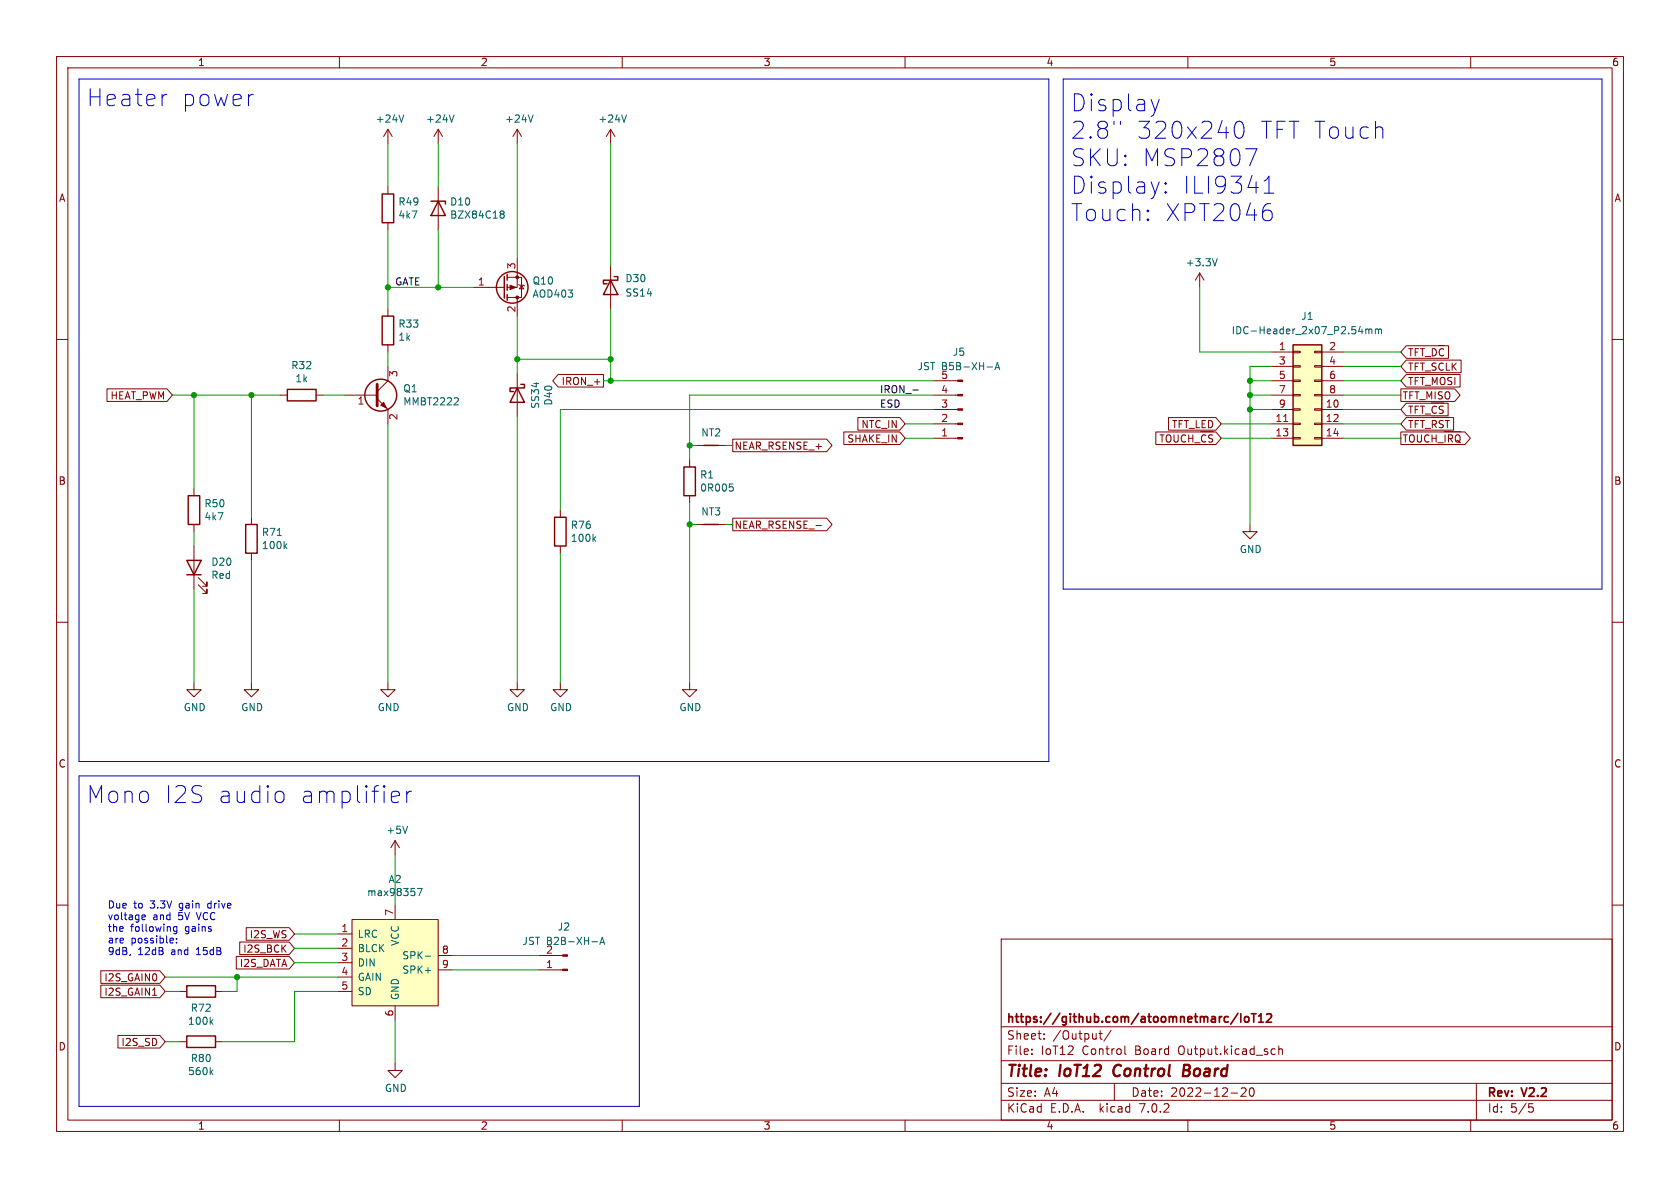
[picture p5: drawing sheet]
<svg xmlns="http://www.w3.org/2000/svg" width="297mm" height="210mm" viewBox="0 0 297 210" stroke-linecap="round" stroke-linejoin="round" font-family="sans-serif">
<g fill="none" stroke="#840000" stroke-width=".18">
<path d="M10 10h277v190h-277zM12 12h273v186h-273zM60 10v2M110 10v2M160 10v2M210 10v2M260 10v2M68.6 22.9v2.5M68.6 33v1.3M68.6 39.4v1.2M68.6 22.9l-.8 1.2M68.6 22.9l.7 1.2"/>
<path d="M77.5 22.9v2.5M77.5 33v7.6M77.5 22.9l-.8 1.2M77.5 22.9l.7 1.2M91.4 22.9v2.5M91.4 22.9l-.7 1.2M91.4 22.9l.8 1.2M107.9 22.9v2.5M107.9 22.9l-.7 1.2M107.9 22.9l.8 1.2M10 60h2M68.6 54.6v1.3"/>
<path d="M83.8 50.8h5.4M89.7 49h2.5v3.6h-2.5M91.4 45.7v5.1h-1.7M91.4 52.6v3.3M91.7 50.3l.1 .1h.8l.1 .1M92.2 50.4l.4 .7h-.8zM107.9 47v7.6M212.1 48.3l-.8 1.2M212.1 48.3v2.5M212.1 48.3l.8 1.2M285 60h2M18.9 68.7h10.6l1 1.2-1 1.1h-10.6z"/>
<path d="M49.5 69.9h1.3M55.9 69.9h1.2M61 69.9h5.7M66.7 70.5l1.9 1.9v2.5M68.6 61v1.2M68.6 64.8v2.5l-1.9 1.9M91.4 66v7.7M98.7 66.2h8v2.2h-8l-1-1.1zM123.2 78.7h5.1M129.5 77.6h16.6l1 1.1-1 1.2h-16.6zM149.2 76.4h9.9l.9 1.1-.9 1.1h-9.9zM151.7 73.8h7.4l.9 1.1-.9 1.1h-7.4z"/>
<path d="M165.1 69.9h4.2M165.1 67.3h4.2M165.1 72.4h4.2M165.1 74.9h4.2M165.1 77.5h4.2M204.3 76.4h10.6l1 1.1-1 1.1h-10.6zM205.1 76.9h.7M205.4 76.9v1.2M206.2 77.3a.42 .42 0 0 1 .4-.4 .42 .42 0 0 1 .4 .4M206.6 73.8h8.3l1 1.1-1 1.1h-8.3zM207.6 76.9v1M208.3 76.9v1"/>
<path d="M209.6 77l-.4-.1-.3 .3M210.2 76.9v1.2M210.9 76.9v1.2M213.2 77l-.4-.1-.3 .3M214.4 76.9h-.5l-.2 .2M224.8 69.9h3.8M224.8 67.3h3.8M224.8 72.4h3.8M224.8 74.9h3.8M224.8 77.5h3.8M224.8 62.2h3.8M224.8 64.8h3.8"/>
<path d="M228.6 77.3h1.3v.3h-1.3zM228.6 74.8h1.3v.3h-1.3zM228.6 72.3h1.3v.2h-1.3zM228.6 69.7h1.3v.3h-1.3zM228.6 67.2h1.3v.2h-1.3zM228.6 64.6h1.3v.3h-1.3zM228.6 62.1h1.3v.3h-1.3zM232.4 77.3h1.3v.3h-1.3zM232.4 74.8h1.3v.3h-1.3zM232.4 72.3h1.3v.2h-1.3zM232.4 69.7h1.3v.3h-1.3zM232.4 67.2h1.3v.2h-1.3z"/>
<path d="M232.4 64.6h1.3v.3h-1.3zM232.4 62.1h1.3v.3h-1.3zM233.7 69.9h3.8M233.7 67.3h3.8M233.7 72.4h3.8M233.7 74.9h3.8M233.7 77.5h3.8M233.7 62.2h3.8M233.7 64.8h3.8M247.6 68.7h9.6l.9 1.2-.9 1.1h-9.6zM247.6 76.4h11.4l.9 1.1-.9 1.1h-11.4zM248.1 76.9h.7"/>
<path d="M248.5 76.9v1.2M248.6 66.2h9.5v2.2h-9.5l-1-1.1zM248.6 71.3h7.4v2.2h-7.4l-1-1.1zM248.6 61.1h7.5v2.2h-7.5l-1-1.1zM248.6 73.8h8.4v2.2h-8.4l-1-1.1zM248.6 63.7h9.7v2.2h-9.7l-1-1.1zM249 71.8h.8M249 61.6h.8M249.4 61.6v1.3M249.4 71.8v1.3M249.4 74.3v1.3M250.2 74.3v1.3"/>
<path d="M250.6 76.9v1M250.8 71.8h-.6v1.3M250.8 61.6h-.6v1.3M251.1 71.8h.7M251.1 61.6h.7M251.3 76.9v1M251.5 61.6v1.3M251.5 71.8v1.3M251.5 74.3v1.3M253 73.8h3.2M253.2 76.9v1.2M253.2 74.3v1.3"/>
<path d="M253.9 61.9l-.2-.2-.5-.1v1.3M253.9 76.9v1.2M253.9 71.9l-.3-.1-.4 .3M254.3 61.1h1M255.1 71.9l-.4-.1-.3 .2M255.2 61.8l-.4-.2-.3 .3M255.3 76.3h2.9M255.5 76.9v1.2M255.9 74.3v1.3M256.1 76.9v1.2M34.3 86.4v1.2M34.3 92.7v1.3"/>
<path d="M34.3 96.5v7.6M44.4 91.4v1.3M44.4 97.8v1.3M99.1 90.2v1.2M99.1 96.5v1.3M121.9 81.3v1.3M121.9 87.6v1.3M123.2 92.7h5.1M129.5 91.6h16.6l1 1.1-1 1.1h-16.6zM144.3 92.9h.9M221 92.7v1.3h1.2l-1.2 1.3-1.3-1.3h1.3M10 110h2"/>
<path d="M35.1 103.4l1.5 1.5v-.8v.8h-.8M35.1 102.1l1.5 1.5v-.7v.7h-.8M285 110h2M34.3 120.7v1.2h1.3l-1.3 1.3-1.3-1.3h1.3M44.4 120.7v1.2h1.3l-1.3 1.3-1.2-1.3h1.2M68.6 120.7v1.2h1.2l-1.2 1.3-1.3-1.3h1.3M91.4 120.7v1.2h1.3l-1.3 1.3-1.2-1.3h1.2M99.1 120.7v1.2h1.2l-1.2 1.3-1.3-1.3h1.3M121.9 120.7v1.2h1.3l-1.3 1.3-1.3-1.3h1.3M10 160h2M69.8 148.6l-.7 1.3M69.8 148.6v2.5"/>
<path d="M69.8 148.6l.8 1.3M285 160h2M17.8 171.6h10.5l.9 1.1-.9 1.1h-10.5zM17.8 174.1h10.5l.9 1.2-.9 1.1h-10.5zM27 175.9h.7M31.7 175.3h1.3M38.1 175.3h1.3M41.8 169.1h9.3l1 1.1-1 1.1h-9.3zM42.4 166.5h8.7l1 1.1-1 1.2h-8.7zM43.5 164h7.6l1 1.1-1 1.1h-7.6zM59.7 165.1h2.5M59.7 167.6h2.5"/>
<path d="M59.7 170.2h2.5M59.7 172.7h2.5M59.7 175.3h2.5M62.2 162.6h15.3v15.2h-15.3zM69.8 160v2.6M69.8 177.8v2.5M77.5 168.9h2.5M77.5 171.5h2.5M95.2 168.9h4.3M95.2 171.5h4.3M177 166h108v32h-108zM20.8 183h7.5l.9 1.2-.9 1.1h-7.5z"/>
<path d="M31.7 184.2h1.3M38.1 184.2h1.3M60 198v2M69.8 188v1.2h1.3l-1.3 1.3-1.2-1.3h1.2M110 198v2M160 198v2M177 194.5h108M177 191.5h108M177 187.5h108M177 181.5h108M182.4 186.3v.1M182.4 185.5v.1"/>
<path d="M184.6 183.6v.1M184.6 182.8v.1M194.3 182.7h.6M194.5 182.2v1.3l.4 .2M196.4 182.1l-1.3 2M197 191.5v3M198.9 184.9v1.3l.2 .2M210 198v2M217.6 193.2h1.2M219.4 192.4l.6-.1 .2 .1 .1 .3-.9 1.1h.9M221 192.4l.2-.1a.81 .81 0 0 1 .6 .6 .81 .81 0 0 1-.3 .8l-.1 .1a.81 .81 0 0 1-.4-1.4zM225 185.4l.4 .1"/>
<path d="M225.4 186.3l-.4 .1M226.1 185.5l.2-.1 .3 .1 .1 .9M226.1 184.9v1.5M260 198v2M261 191.5v6.5M270.3 195.1h.7M270.4 195.7h.4l.3 .3-.2 .5-.5 .1"/>
</g>
<path d="M197 188.7l-.2 .7 .1 .4M209.2 189.2h.7M210 188.2h-.6l-.3 2h.8" fill="none" stroke="#840000" stroke-width=".4"/>
<path d="M218.9 179.1l-1.3 2M219.4 179.2v1.5M220.1 179.8l.2-.1 .4 .1 .1 .6-.2 .2-.3 .1-.2-.1zM221.2 179.2h.9M221.6 179.2v1.5M222.5 179.6l.4-.4v1.5M223.9 179.3l.6-.1 .2 .1 .1 .3-.9 1.1h.9M222.5 180.7h.9" fill="none" stroke="#840000" stroke-width=".3"/>
<g fill="none" stroke="#840000" stroke-width=".25">
<path d="M67.6 34.3h2v5.1h-2zM76.2 35.6h2.5v.5M77.5 35.6l1.2 2.5h-2.5zM67.6 55.9h2v5.1h-2zM89.2 48.9v3.8M89.7 48.5v1M89.7 50.3v1M89.7 52.1v1M107.9 49.5l1.3 2.6h-2.5zM108.6 48.9h.6v.6h-2.5v.7h.6M50.8 68.8h5.1v2.1h-5.1zM91.4 68.6l1.3 2.5h-2.5z"/>
<path d="M92.1 67.9h.6v.7h-2.5v.6h.6M124.5 78.7h2.5M228.6 61h5.1v17.7h-5.1zM33 99.1h2.6l-1.3 2.5zM33.3 87.6h2v5.1h-2zM43.4 92.7h2.1v5.1h-2.1zM98 91.4h2.1v5.1h-2.1zM120.9 82.6h2v5h-2zM124.5 92.7h2.5M33 101.6h2.6M33 174.2h5.1v2.1h-5.1zM33 183.1h5.1v2.1h-5.1z"/>
<circle cx="90.6" cy="50.8" r="2.79"/>
<circle cx="67.3" cy="69.8" r="2.82"/>
</g>
<g fill="#840000" stroke="#840000" stroke-width=".18">
<path d="M90.2 50.4l1 .4-1 .4z"/>
<path d="M67.3 71.6l.5-.5 .5 1z"/>
<path d="M169.3 67.2h.9v.2h-.9z"/>
<path d="M169.3 69.7h.9v.3h-.9z"/>
<path d="M169.3 72.3h.9v.2h-.9z"/>
<path d="M169.3 74.8h.9v.3h-.9z"/>
<path d="M169.3 77.3h.9v.3h-.9z"/>
<path d="M99.5 168.8h.8v.2h-.8z"/>
<path d="M99.5 171.3h.8v.3h-.8z"/>
<circle cx="91.4" cy="49" r=".25"/>
<circle cx="91.4" cy="52.6" r=".25"/>
</g>
<g fill="none" stroke="#006464" stroke-width=".18">
<path d="M71.4 20.3l-.4 1.3M80.3 20.3l-.5 1.3M88.6 37.3h.3l.2 .2-.2 .3M88.6 37.8h.3M88.9 37.8l.2 .3v.2l-.2 .3h-.3M94.2 20.3l-.4 1.3M110.8 20.3l-.5 1.3M215.2 45.7l-.4 1.3M241.5 58.2v.8M241.5 58.3l.3-.1 .2 .1M242 58.3l.2-.1h.3v.8M242 58.3v.7"/>
<path d="M243.1 58.3l.4-.1 .2 .1M243.1 58.2v.8M243.7 58.3l.2-.1h.3v.8M243.7 58.3v.7M80.8 70.3l.2 .3v.3l-.8 .7h.8M174.5 64.9h1M175.9 65.4l.4-1.3 .4 1.3M176 65h.6M50.4 96.5l.3 .5M50.7 96.1l-.5 .5M105 95.2l.3 .5M105.3 94.9l-.5 .4"/>
<path d="M129 85.6h.6M129.4 86l.2 .3v.3l-.2 .2M72 146.1l-.4 1.2M73.8 157.1h.8l-.5 1.2M75.2 169h1M75.2 171.6h1M104.7 166.5h.9M106 167l.5-1.3 .4 1.3M106.2 166.6h.6M37.3 180.6l.3 .5M37.3 189.5l.3 .5M37.6 180.2l-.4 .5"/>
<path d="M37.6 189.1l-.4 .5"/>
</g>
<g fill="#ffffc2" stroke="#ffffc2" stroke-width=".18">
<path d="M62.2 162.6h15.3v15.2h-15.3z"/>
<path d="M228.6 61h5.1v17.7h-5.1z"/>
</g>
<path d="M66.7 67.9v3.9" fill="none" stroke="#840000" stroke-width=".51"/>
<path d="M226.9 74.5h.8" fill="none" stroke="#a90000" stroke-width=".18"/>
<path d="M161.4 69h.9" fill="none" stroke="#0f0f0f" stroke-width=".18"/>
<g fill="none" stroke="#0000c2" stroke-width=".18">
<path d="M14 14h171.4v120.6h-171.4zM29.5 16.7l-.6 .1M44.5 16.7h.3M188 14h95.2v90.1h-95.2zM204.9 17.6l-.7 2M206.1 33.9l.1 .1-.1 .1M206.1 33.9l-.2 .1 .2 .1M206.1 32.3v.3M206.1 33.9v.2M206.1 32.3l.1 .1-.1 .2M206.1 32.3l-.2 .1 .2 .2M218.6 21.6a.71 .71 0 0 1 1.2 .4 1.76 1.76 0 0 1-.6 2.4 .76 .76 0 0 1-.9-.5 2.33 2.33 0 0 1 .3-2.3z"/>
<path d="M220.2 26.3h2l-1.3 3M223.5 34.1h1.7M223.5 32l.3-.1 .5-.7v2.9M224.1 36h.5M224.3 37.1l.3 .2 .3 .4v.7l-.1 .3-.5 .3M244.3 22.6l.2 .3v1.5M14 137.2h99v58.4h-99zM49.2 139.9a.81 .81 0 0 1 1 .5v.9a.81 .81 0 0 1-1 .6M69.6 139.9h.6l.3 .1 .1 .6-1.4 .3M71.9 139.9v2M72.8 139.9a.77 .77 0 0 0-.9 .5M70.5 141.7l-.3 .2h-.6"/>
<path d="M25.3 161.7l.3 .1 .1 .2-.6 .2M25.6 162.5l-.3 .1M30.6 165.9l.1 .3-.6 .1M31.2 166.6v.1M31.2 165.9v.1M31.3 163.8v1l-.3 .3-.3-.1M31.3 163.9l-.4-.1-.2 .2 .1 .6h.5"/>
</g>
<g fill="none" stroke="#009600" stroke-width=".18">
<path d="M68.6 25.4v7.6M77.5 25.4v7.6M91.4 25.4v20.3M107.9 25.4v21.6M68.6 40.6v14M68.6 50.8h15.2M77.5 40.6v10.2M91.4 55.9v10.1M107.9 54.6v12.7M212.1 50.8v11.4h12.7M30.5 69.9h19M34.3 69.9v16.5"/>
<path d="M44.4 69.9v21.5M57.1 69.9h3.9M68.6 62.2v2.6M68.6 74.9v45.8M91.4 63.5h16.5M91.4 73.7v47M106.7 67.3h58.4M121.9 78.7h1.3M128.3 78.7h1.2M160 74.9h5.1M160 77.5h5.1M165.1 69.9h-43.2v11.4"/>
<path d="M165.1 72.4h-66v17.8M215.9 74.9h8.9M215.9 77.5h8.9M221 69.9h3.8M221 67.3h3.8M221 72.4h3.8M224.8 64.8h-3.8v27.9M237.5 74.9h10.1M237.5 69.9h10.1M237.5 77.5h10.1M237.5 67.3h10.1M237.5 72.4h10.1"/>
<path d="M237.5 64.8h10.1M237.5 62.2h10.1M34.3 94v2.5M44.4 99.1v21.6M99.1 97.8v22.9M121.9 88.9v31.8M121.9 92.7h1.3M128.3 92.7h1.2M34.3 104.1v16.6M69.8 151.1v8.9M29.2 175.3h2.5M29.2 172.7h30.5"/>
<path d="M41.9 172.7v2.6h-2.5M52.1 167.6h7.6M52.1 165.1h7.6M52.1 170.2h7.6M59.7 175.3h-7.6v8.9h-12.7M80 171.5h15.2M80 168.9h15.2M29.2 184.2h2.5M69.8 180.3v7.7"/>
</g>
<g fill="#009600" stroke="#009600" stroke-width=".18">
<circle cx="107.9" cy="67.3" r=".46"/>
<circle cx="107.9" cy="63.5" r=".46"/>
<circle cx="121.9" cy="78.7" r=".46"/>
<circle cx="221" cy="69.9" r=".46"/>
<circle cx="34.3" cy="69.9" r=".46"/>
<circle cx="44.4" cy="69.9" r=".46"/>
<circle cx="41.9" cy="172.7" r=".46"/>
<circle cx="121.9" cy="92.7" r=".46"/>
<circle cx="221" cy="72.4" r=".46"/>
<circle cx="221" cy="67.3" r=".46"/>
<circle cx="68.6" cy="50.8" r=".46"/>
<circle cx="91.4" cy="63.5" r=".46"/>
<circle cx="77.5" cy="50.8" r=".46"/>
</g>
<g font-size="4.2" fill="#0000c2">
<text x="15.2" y="19.1">Heater</text>
<text x="31.9" y="19.1">power</text>
<text x="189.2" y="19.9">Display</text>
<text x="189.2" y="24.8">2.8&quot;</text>
<text x="189.2" y="29.7">SKU: MSP2807</text>
<text x="200.7" y="24.8">320x240</text>
<text x="222.3" y="24.8">TFT Touch</text>
<text x="189.2" y="34.5">Display:</text>
<text x="208.9" y="34.5">ILI9341</text>
<text x="189.2" y="39.4">Touch:</text>
<text x="205.7" y="39.4">XPT2046</text>
<text x="15.2" y="142.2">Mono</text>
<text x="28.9" y="142.2">I2S</text>
<text x="38.1" y="142.2">audio</text>
<text x="52.4" y="142.2">amplifier</text>
</g>
<g font-size="2.8" fill="#840000">
<text x="178" y="190.8">Title:</text>
<text x="187.4" y="190.8">IoT12</text>
<text x="197.5" y="190.8">Control</text>
<text x="210.4" y="190.8">Board</text>
</g>
<g font-size="2.1" fill="#840000">
<text x="178" y="183.9">Sheet:</text>
<text x="178" y="181.1">https://github.com/atoomnetmarc/IoT12</text>
<text x="186.2" y="183.9">/Output/</text>
<text x="178" y="186.6">File:</text>
<text x="184" y="186.6">IoT12</text>
<text x="191.3" y="186.6">Control</text>
<text x="200.7" y="186.6">Board</text>
<text x="208.4" y="186.6">Output.kicad_sch</text>
<text x="178" y="196.8">KiCad</text>
<text x="178" y="194">Size:</text>
<text x="184.6" y="194">A4</text>
<text x="185.7" y="196.8">E.D.A.</text>
<text x="194.4" y="196.8">kicad</text>
<text x="200" y="194">Date:</text>
<text x="201.5" y="196.8">7.0.2</text>
<text x="206.9" y="194">2022-12-20</text>
<text x="263" y="194.2">Rev:</text>
<text x="263" y="196.8">Id:</text>
<text x="267" y="196.8">5/5</text>
<text x="269.2" y="194.2">V2.2</text>
</g>
<g font-size="1.8" fill="#840000">
<text x="35" y="11.8">1</text>
<text x="85" y="11.8">2</text>
<text x="135" y="11.8">3</text>
<text x="185" y="11.8">4</text>
<text x="235" y="11.8">5</text>
<text x="285" y="11.8">6</text>
<text x="10.4" y="35.8">A</text>
<text x="285.4" y="35.8">A</text>
<text x="248.9" y="63.8">TFT_D~{C}</text>
<text x="248.9" y="65.7">TFT_SCLK</text>
<text x="19.4" y="70.8">HEAT_PWM</text>
<text x="99.2" y="68.2">IRON_+</text>
<text x="248" y="70.8">TFT_MISO</text>
<text x="248.9" y="68.2">TFT_MOSI</text>
<text x="152.2" y="75.8">NTC_IN</text>
<text x="207.1" y="75.8">TFT_LED</text>
<text x="248.9" y="73.9">TFT_~{CS}</text>
<text x="248.9" y="76.5">TFT_~{RST}</text>
<text x="129.9" y="79.7">NEAR_RSENSE_+</text>
<text x="149.7" y="78.4">SHAKE_IN</text>
<text x="204.8" y="79">TOUCH_~{CS}</text>
<text x="248" y="79">TOUCH_~{IRQ}</text>
<text x="10.3" y="85.8">B</text>
<text x="285.3" y="85.8">B</text>
<text x="129.9" y="93.6">NEAR_RSENSE_-</text>
<text x="10.3" y="135.8">C</text>
<text x="285.3" y="135.8">C</text>
<text x="44" y="166">I2S_WS</text>
<text x="18.3" y="173.6">I2S_GAIN0</text>
<text x="42.3" y="171.1">I2S_DATA</text>
<text x="42.9" y="168.6">I2S_BCK</text>
<text x="18.3" y="176.2">I2S_GAIN1</text>
<text x="10.3" y="185.8">D</text>
<text x="21.3" y="185.1">I2S_SD</text>
<text x="285.3" y="185.8">D</text>
<text x="35" y="199.8">1</text>
<text x="85" y="199.8">2</text>
<text x="135" y="199.8">3</text>
<text x="185" y="199.8">4</text>
<text x="235" y="199.8">5</text>
<text x="285" y="199.8">6</text>
</g>
<g font-size="1.8" fill="#006464">
<text x="66.4" y="21.8">+24V</text>
<text x="75.2" y="21.8">+24V</text>
<text x="89.2" y="21.8">+24V</text>
<text x="105.7" y="21.8">+24V</text>
<text x="70.4" y="36.5">R49</text>
<text x="70.4" y="38.8">4k7</text>
<text x="79.5" y="36.5">D10</text>
<text x="79.5" y="38.8">BZX84C18</text>
<text x="209.6" y="47.2">+3.3V</text>
<text x="94.1" y="50.5">Q10</text>
<text x="94.1" y="52.8">AOD403</text>
<text x="110.5" y="50">D30</text>
<text x="110.5" y="52.6">SS14</text>
<text x="70.4" y="58.1">R33</text>
<text x="217.7" y="59.2">IDC-Header_2x07_P2.54mm</text>
<text x="230" y="56.7">J1</text>
<text x="51.4" y="65.4">R32</text>
<text x="70.4" y="60.4">1k</text>
<text x="162.2" y="65.6">JST B5B-XH-A</text>
<text x="168.4" y="63.1">J5</text>
<text x="52.2" y="67.7">1k</text>
<text x="71.2" y="69.5">Q1</text>
<text x="71.2" y="71.8">MMBT2222</text>
<text x="97.8" y="71.8" transform="rotate(-90 97.8 71.8)">D40</text>
<text x="166.3" y="67.1">5</text>
<text x="95.5" y="72.3" transform="rotate(-90 95.5 72.3)">SS34</text>
<text x="123.9" y="77.3">NT2</text>
<text x="36.1" y="89.8">R50</text>
<text x="123.7" y="84.7">R1</text>
<text x="123.7" y="87.1">0R005</text>
<text x="36.1" y="92.1">4k7</text>
<text x="46.2" y="94.9">R71</text>
<text x="100.8" y="93.6">R76</text>
<text x="100.8" y="95.9">100k</text>
<text x="123.9" y="91.3">NT3</text>
<text x="37.3" y="100.2">D20</text>
<text x="46.2" y="97.2">100k</text>
<text x="219.1" y="97.9">GND</text>
<text x="37.3" y="102.5">Red</text>
<text x="32.4" y="125.9">GND</text>
<text x="42.6" y="125.9">GND</text>
<text x="66.7" y="125.9">GND</text>
<text x="89.6" y="125.9">GND</text>
<text x="97.2" y="125.9">GND</text>
<text x="120" y="125.9">GND</text>
<text x="68.2" y="147.6">+5V</text>
<text x="64.8" y="158.6">max98357</text>
<text x="68.6" y="156.2">A2</text>
<text x="63.2" y="165.9">LRC</text>
<text x="70.7" y="167.3" transform="rotate(-90 70.7 167.3)">VCC</text>
<text x="92.3" y="167.2">JST B2B-XH-A</text>
<text x="98.5" y="164.7">J2</text>
<text x="63.2" y="168.5">BLCK</text>
<text x="63.2" y="171">DIN</text>
<text x="63.2" y="173.5">GAIN</text>
<text x="71" y="169.7">SPK-</text>
<text x="71" y="172.3">SPK+</text>
<text x="96.5" y="168.7">2</text>
<text x="33.7" y="179">R72</text>
<text x="63.2" y="176.1">SD</text>
<text x="70.7" y="176.8" transform="rotate(-90 70.7 176.8)">GND</text>
<text x="33.2" y="181.3">100k</text>
<text x="33.2" y="190.2">560k</text>
<text x="33.7" y="187.9">R80</text>
<text x="68" y="193.2">GND</text>
</g>
<g font-size="1.8" fill="#a90000">
<text x="91.2" y="47.7" transform="rotate(-90 91.2 47.7)">3</text>
<text x="84.4" y="50.5">1</text>
<text x="91.2" y="55.3" transform="rotate(-90 91.2 55.3)">2</text>
<text x="226" y="62">1</text>
<text x="226" y="64.5">3</text>
<text x="234.9" y="62">2</text>
<text x="234.9" y="64.5">4</text>
<text x="63.1" y="71.8">1</text>
<text x="70.5" y="66.7" transform="rotate(-90 70.5 66.7)">3</text>
<text x="166.3" y="69.6">4</text>
<text x="226" y="67.1">5</text>
<text x="226" y="69.6">7</text>
<text x="234.9" y="67.1">6</text>
<text x="234.9" y="69.6">8</text>
<text x="70.5" y="74.3" transform="rotate(-90 70.5 74.3)">2</text>
<text x="166.3" y="77.2">1</text>
<text x="166.3" y="74.7">2</text>
<text x="166.3" y="72.1">3</text>
<text x="225.4" y="74.7">11</text>
<text x="225.4" y="77.2">13</text>
<text x="226" y="72.1">9</text>
<text x="234.3" y="72.1">10</text>
<text x="234.3" y="74.7">12</text>
<text x="234.3" y="77.2">14</text>
<text x="69.6" y="162" transform="rotate(-90 69.6 162)">7</text>
<text x="60.3" y="164.8">1</text>
<text x="60.3" y="167.4">2</text>
<text x="60.3" y="169.9">3</text>
<text x="60.3" y="172.5">4</text>
<text x="78.1" y="168.7">8</text>
<text x="78.1" y="171.2">9</text>
<text x="96.5" y="171.2">1</text>
<text x="60.3" y="175">5</text>
<text x="69.6" y="179.7" transform="rotate(-90 69.6 179.7)">6</text>
</g>
<g font-size="1.8" fill="#0f0f0f">
<text x="69.8" y="50.5">GATE</text>
<text x="155.6" y="69.6">IRON_-</text>
<text x="155.6" y="72.1">ESD</text>
</g>
<g font-size="1.8" fill="#0000c2">
<text x="19" y="160.7">Due</text>
<text x="23.7" y="160.7">to</text>
<text x="26.6" y="160.7">3.3V</text>
<text x="31.8" y="160.7">gain</text>
<text x="37" y="160.7">drive</text>
<text x="19" y="162.7">voltage</text>
<text x="19" y="164.8">the</text>
<text x="19" y="166.9">are</text>
<text x="23.1" y="164.8">following</text>
<text x="23.2" y="166.9">possible:</text>
<text x="27" y="162.7">and</text>
<text x="31.6" y="162.7">5V VCC</text>
<text x="32.8" y="164.8">gains</text>
<text x="19" y="168.9">9dB,</text>
<text x="24.4" y="168.9">12dB</text>
<text x="30.3" y="168.9">and</text>
<text x="34.9" y="168.9">15dB</text>
</g>
</svg>
